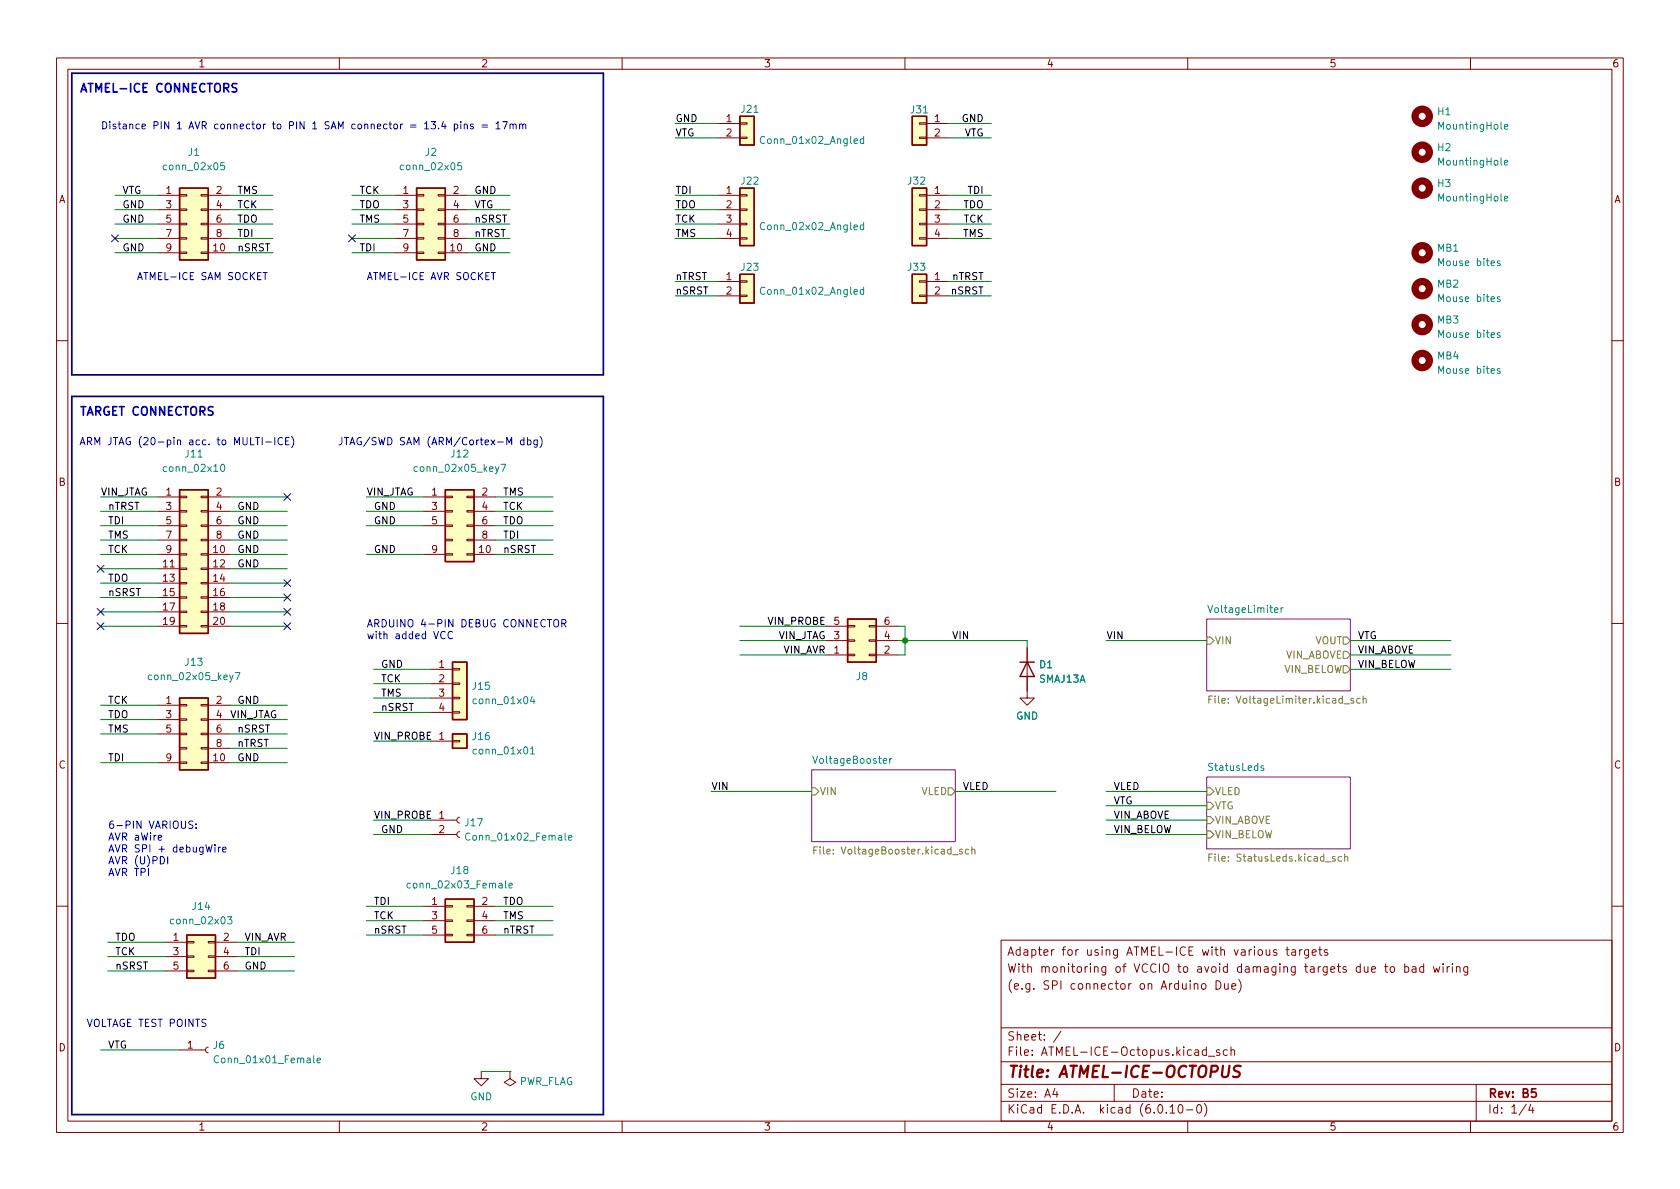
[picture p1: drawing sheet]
<svg xmlns="http://www.w3.org/2000/svg" width="297mm" height="210mm" viewBox="0 0 297 210" stroke-linecap="round" stroke-linejoin="round" font-family="sans-serif">
<g fill="none" stroke="#840000" stroke-width=".18">
<path d="M10 10.2h277v190.1h-277zM12 12.2h273v186.1h-273zM60 10.2v2M110 10.2v2M160 10.2v2M210 10.2v2M260 10.2v2M27.9 34.5h3.8M27.9 37.1h3.8M27.9 39.6h3.8M31.7 39.5h1.3v.2h-1.3zM31.7 37h1.3v.2h-1.3z"/>
<path d="M31.7 34.4h1.3v.3h-1.3zM35.6 39.5h1.2v.2h-1.2zM35.6 37h1.2v.2h-1.2zM35.6 34.4h1.2v.3h-1.2zM36.8 34.5h3.8M36.8 37.1h3.8M36.8 39.6h3.8M69.8 34.5h3.9M69.8 37.1h3.9M69.8 39.6h3.9M73.7 39.5h1.2v.2h-1.2zM73.7 37h1.2v.2h-1.2z"/>
<path d="M73.7 34.4h1.2v.3h-1.2zM77.5 39.5h1.2v.2h-1.2zM77.5 37h1.2v.2h-1.2zM77.5 34.4h1.2v.3h-1.2zM78.7 34.5h3.8M78.7 37.1h3.8M78.7 39.6h3.8M127 34.5h3.8M127 37.1h3.8M127 39.6h3.8M127 21.8h3.8M127 24.4h3.8"/>
<path d="M130.8 24.3h1.3v.2h-1.3zM130.8 21.7h1.3v.3h-1.3zM130.8 39.5h1.3v.2h-1.3zM130.8 37h1.3v.2h-1.3zM130.8 34.4h1.3v.3h-1.3zM162.6 39.5h1.2v.2h-1.2zM162.6 37h1.2v.2h-1.2zM162.6 34.4h1.2v.3h-1.2zM162.6 24.3h1.2v.2h-1.2zM162.6 21.7h1.2v.3h-1.2zM163.8 34.5h3.8M163.8 37.1h3.8"/>
<path d="M163.8 39.6h3.8M163.8 21.8h3.8M163.8 24.4h3.8M27.9 42.2h3.8M27.9 44.7h3.8M31.7 44.6h1.3v.2h-1.3zM31.7 42h1.3v.3h-1.3zM35.6 44.6h1.2v.2h-1.2zM35.6 42h1.2v.3h-1.2zM36.8 42.2h3.8M36.8 44.7h3.8M69.8 42.2h3.9"/>
<path d="M69.8 44.7h3.9M73.7 44.6h1.2v.2h-1.2zM73.7 42h1.2v.3h-1.2zM77.5 44.6h1.2v.2h-1.2zM77.5 42h1.2v.3h-1.2zM78.7 42.2h3.8M78.7 44.7h3.8M127 42.2h3.8M127 49.8h3.8M127 52.3h3.8M130.8 52.2h1.3v.2h-1.3zM130.8 49.7h1.3v.2h-1.3z"/>
<path d="M130.8 42h1.3v.3h-1.3zM162.6 42h1.2v.3h-1.2zM162.6 52.2h1.2v.2h-1.2zM162.6 49.7h1.2v.2h-1.2zM163.8 42.2h3.8M163.8 49.8h3.8M163.8 52.3h3.8M10 60.2h2M285 60.2h2M27.9 87.9h3.8M27.9 98h3.8M27.9 90.4h3.8"/>
<path d="M27.9 93h3.8M27.9 95.5h3.8M31.7 97.9h1.3v.3h-1.3zM31.7 95.4h1.3v.2h-1.3zM31.7 92.8h1.3v.3h-1.3zM31.7 90.3h1.3v.2h-1.3zM31.7 87.8h1.3v.2h-1.3zM35.6 97.9h1.2v.3h-1.2zM35.6 95.4h1.2v.2h-1.2zM35.6 92.8h1.2v.3h-1.2zM35.6 90.3h1.2v.2h-1.2zM35.6 87.8h1.2v.2h-1.2z"/>
<path d="M36.8 87.9h3.8M36.8 98h3.8M36.8 90.4h3.8M36.8 93h3.8M36.8 95.5h3.8M74.9 87.9h3.8M74.9 98h3.8M74.9 90.4h3.8M74.9 93h3.8M78.7 97.9h1.3v.3h-1.3zM78.7 95.4h1.3v.2h-1.3zM78.7 92.8h1.3v.3h-1.3z"/>
<path d="M78.7 90.3h1.3v.2h-1.3zM78.7 87.8h1.3v.2h-1.3zM82.5 97.9h1.3v.3h-1.3zM82.5 95.4h1.3v.2h-1.3zM82.5 92.8h1.3v.3h-1.3zM82.5 90.3h1.3v.2h-1.3zM82.5 87.8h1.3v.2h-1.3zM83.8 87.9h3.8M83.8 98h3.8M83.8 90.4h3.8M83.8 93h3.8M83.8 95.5h3.8"/>
<path d="M10 110.2h2M27.9 110.7h3.8M27.9 100.6h3.8M27.9 103.1h3.8M27.9 105.7h3.8M27.9 108.2h3.8M31.7 110.6h1.3v.3h-1.3zM31.7 108.1h1.3v.2h-1.3zM31.7 105.5h1.3v.3h-1.3zM31.7 103h1.3v.2h-1.3zM31.7 100.5h1.3v.2h-1.3zM35.6 110.6h1.2v.3h-1.2z"/>
<path d="M35.6 108.1h1.2v.2h-1.2zM35.6 105.5h1.2v.3h-1.2zM35.6 103h1.2v.2h-1.2zM35.6 100.5h1.2v.2h-1.2zM36.8 110.7h3.8M36.8 100.6h3.8M36.8 103.1h3.8M36.8 105.7h3.8M36.8 108.2h3.8M76.2 118.4h3.8M80 118.2h1.3v.3h-1.3zM146 115.8h3.9"/>
<path d="M146 113.3h3.9M146 110.7h3.9M149.9 110.6h1.2v.3h-1.2zM149.9 113.2h1.2v.2h-1.2zM149.9 115.7h1.2v.2h-1.2zM153.7 110.6h1.2v.3h-1.2zM153.7 113.2h1.2v.2h-1.2zM153.7 115.7h1.2v.2h-1.2zM154.9 115.8h3.8M154.9 113.3h3.8M154.9 110.7h3.8M181.6 114.5v8.9h1.3l-1.3 1.3-1.3-1.3h1.3"/>
<path d="M285 110.2h2M27.9 124.7h3.8M27.9 134.9h3.8M27.9 127.2h3.8M27.9 129.8h3.8M31.7 134.7h1.3v.3h-1.3zM31.7 132.2h1.3v.3h-1.3zM31.7 129.7h1.3v.2h-1.3zM31.7 127.1h1.3v.3h-1.3zM31.7 124.6h1.3v.2h-1.3zM35.6 134.7h1.2v.3h-1.2zM35.6 132.2h1.2v.3h-1.2z"/>
<path d="M35.6 129.7h1.2v.2h-1.2zM35.6 127.1h1.2v.3h-1.2zM35.6 124.6h1.2v.2h-1.2zM36.8 124.7h3.8M36.8 134.9h3.8M36.8 127.2h3.8M36.8 129.8h3.8M36.8 132.3h3.8M76.2 120.9h3.8M76.2 123.4h3.8M76.2 126h3.8M76.2 131.1h3.8"/>
<path d="M80 125.9h1.3v.2h-1.3zM80 123.3h1.3v.3h-1.3zM80 120.8h1.3v.2h-1.3zM80 130.9h1.3v.3h-1.3zM76.2 147.6h4.6M76.2 145h4.6M81.3 147.1l-.4 .1-.1 .4 .1 .3 .4 .2M81.3 144.5l-.4 .2-.1 .3 .1 .4 .4 .1M10 160.2h2M29.2 166.6h3.8M29.2 169.2h3.8M29.2 171.7h3.8"/>
<path d="M33 171.6h1.3v.2h-1.3zM33 169h1.3v.3h-1.3zM33 166.5h1.3v.2h-1.3zM36.8 171.6h1.3v.2h-1.3zM36.8 169h1.3v.3h-1.3zM36.8 166.5h1.3v.2h-1.3zM38.1 166.6h3.8M38.1 169.2h3.8M38.1 171.7h3.8M74.9 160.3h3.8M74.9 162.8h3.8M74.9 165.3h3.8"/>
<path d="M78.7 165.2h1.3v.3h-1.3zM78.7 162.7h1.3v.2h-1.3zM78.7 160.1h1.3v.3h-1.3zM82.5 165.2h1.3v.3h-1.3zM82.5 162.7h1.3v.2h-1.3zM82.5 160.1h1.3v.3h-1.3zM83.8 160.3h3.8M83.8 162.8h3.8M83.8 165.3h3.8M177 166.3h108v32h-108zM212.6 174l.3-.1 .3 .3v.4l-.3 .3h-.3l-.2-.3v-.4zM215 173.4a.76 .76 0 0 1 .9 .8 .76 .76 0 0 1-.9 .7z"/>
<path d="M216.5 173.9l.1 1h.3l.2-.1M217.1 173.9v1M217.8 174.4l.7-.1-.1-.3-.4-.1-.2 .2 .1 .8h.5M219 173.2a1.72 1.72 0 0 1 0 2.3M225.7 168l-.3-.1-.3 .2 .1 .3 .5 .1v.4h-.6M227.4 167.9h.5M227.6 167.4v1.3l.3 .2M228.4 168h.6l.1 .9M229.1 168.3l-.5 .1a.29 .29 0 0 0-.2 .2 .29 .29 0 0 0 .2 .3h.5M229.8 167.9v1M230.2 167.9l-.3 .1-.1 .2M231.4 167.9v1.2l-.3 .3h-.4"/>
<path d="M231.4 168l-.5-.1-.3 .3v.4l.2 .3h.6M232 168.4l.7-.1-.1-.3-.4-.1-.2 .2 .1 .8h.5M233.1 167.9h.6M233.4 167.4v1.3l.3 .2M234.7 168l-.3-.1-.3 .2 .1 .3 .5 .1v.4h-.6M244.8 170.9h.6M245 170.4v1.3l.4 .2M245.9 171l.4-.1 .3 .3v.4l-.3 .3h-.4l-.1-.3v-.4zM248.4 171l.4-.1 .3 .3v.4l-.2 .3h-.5M248.4 170.4v1.5M249.7 171h.6l.1 .9M250.4 171.3l-.5 .1a.29 .29 0 0 0-.3 .2 .29 .29 0 0 0 .3 .3h.5"/>
<path d="M251.7 171l-.4-.1-.3 .3v.4l.1 .3h.6M251.7 170.4v1.5M253.4 170.9l.3 1 .3-.7 .3 .7 .3-1M255.2 170.4v.2M255.2 170.9v1M255.9 170.9v1M256.3 170.9l-.3 .1-.1 .2M256.8 170.4v.2M256.8 170.9v1M257.5 171.1l.2-.2 .4 .1 .1 .9M257.5 170.9v1M259.5 170.9v1.2l-.3 .3h-.3"/>
<path d="M259.5 171l-.4-.1-.3 .3v.4l.1 .3h.6M285 160.2h2M31.7 185.7h4.6M36.8 185.2l-.3 .1-.2 .4 .2 .3 .3 .2M60 198.3v2M85.1 189.5v1.2h1.3l-1.3 1.3-1.3-1.3h1.3M90.2 189.5v1.2l1 .7-1 .6-1-.6 1-.7M90.2 189.5h.1M110 198.3v2M160 198.3v2M177 194.8h108M177 191.8h108"/>
<path d="M177 187.8h108M177 181.8h108M186.5 192.5l-.4 1h1M186.9 193v1M187.6 182.4l-1.3 1.9M197 191.8v3M206.9 195.8l.4-.5v1.5M206.9 196.8h.8M208.5 195.4l.1-.1a.81 .81 0 0 1 .6 .7 .81 .81 0 0 1-.3 .8h-.1a.81 .81 0 0 1-.6-.6 .81 .81 0 0 1 .3-.8zM209.8 196.3h1.1M210 198.3v2M211.8 195.4l.1-.1a.81 .81 0 0 1 .6 .7 .81 .81 0 0 1-.3 .8h-.1a.81 .81 0 0 1-.6-.6 .81 .81 0 0 1 .3-.8z"/>
<path d="M212.9 195.1a1.72 1.72 0 0 1 0 2.3M213.3 185.7l-.4-.1-.3 .3v.4l.1 .3h.6M213.3 185.1v1.5M213.6 186.8h1.2M215.6 185.7l-.3-.1-.2 .2v.3l.5 .1v.4h-.5M217 185.7l-.4-.1-.3 .3v.4l.1 .3h.6M217.6 185.8l.3-.2 .3 .1 .1 .9M217.6 185.1v1.5M260 198.3v2M261 191.8v6.5M269.9 195.3l-1.3 1.9M270.6 195.3l-.3 1h.9"/>
<path d="M271 195.8v1"/>
</g>
<path d="M271.6 192.5h-.8v.7l.2-.1 .5 .1 .1 .2v.5l-.3 .1-.5-.1" fill="none" stroke="#840000" stroke-width=".3"/>
<path d="M216.2 188.5l-.2 1.6 .2 .3a.66 .66 0 0 0 1-.3l.2-1.6M219.4 188.6a.85 .85 0 0 0-1.1 .1 .45 .45 0 0 0 .2 .7l.4 .1a.49 .49 0 0 1 .3 .5 .49 .49 0 0 1-.4 .5l-.8-.1" fill="none" stroke="#840000" stroke-width=".4"/>
<g fill="#fff" stroke="#fff" stroke-width=".18">
<path d="M213.4 137.4h25.4v12.7h-25.4z"/>
<path d="M143.5 136.1h25.4v12.7h-25.4z"/>
<path d="M213.4 109.5h25.4v12.7h-25.4z"/>
</g>
<path d="M213.4 109.5h25.4v12.7h-25.4zM143.5 136.1h25.4v12.7h-25.4zM213.4 137.4h25.4v12.7h-25.4z" fill="none" stroke="#840084" stroke-width=".18"/>
<g fill="none" stroke="#848400" stroke-width=".18">
<path d="M213.4 112.6h.6l.6 .7-.6 .6h-.6zM237.5 112.6h.6l.7 .7-.7 .6h-.6zM237.5 117.7h.6l.7 .7-.7 .6h-.6zM237.5 115.2h.6l.7 .6-.7 .7h-.6zM143.5 139.3h.6l.7 .6-.7 .7h-.6zM167.6 139.3h.7l.6 .6-.6 .7h-.7zM213.4 139.3h.6l.6 .6-.6 .7h-.6zM213.7 123.7h.5M214.3 123.1h-.6v1.2M239.3 123.6l-.3-.1-.2 .2 .1 .2 .4 .1v.3h-.5M240.5 123.6l-.4-.1-.2 .2 .1 .6h.5M241 123.6l.2-.1 .3 .1 .1 .7"/>
<path d="M241 123.1v1.2M143.9 150.4h.4M144.5 149.7h-.6v1.3M170.1 150.2h-.3l-.1 .2v.1l.4 .2v.3h-.4M171.3 150.2h-.4l-.2 .2 .1 .6h.5M171.8 150.3l.2-.1h.3l.1 .8M171.8 149.7v1.3M213.4 144.4h.6l.6 .6-.6 .7h-.6zM213.4 146.9h.6l.6 .7-.6 .6h-.6zM213.4 141.9h.6l.6 .6-.6 .6h-.6zM213.7 151.6h.5M214.3 151h-.6v1.3"/>
<path d="M237.2 151.5l-.4-.1-.2 .3 .1 .5h.5M237.8 151.6l.1-.2 .3 .1 .1 .8M237.8 151v1.3"/>
</g>
<g fill="none" stroke="#008484" stroke-width=".18">
<path d="M39.7 28.8h-.6l-.1 .6 .2-.2 .4 .1 .1 .2v.4l-.2 .1-.5-.1M81.6 28.8h-.6l-.1 .6 .2-.2 .4 .1 .1 .2v.4l-.2 .1-.5-.1M152.7 24.6l-.4-.1-.2 .3 .1 .5h.5M152.7 39.8h-.4l-.2 .2 .1 .6h.5M152.7 24.1v1.3M152.7 39.4v1.2M266 35.1l.6-.1-.1-.2-.3-.1-.2 .2 .1 .6h.4M266 28.8l.6-.1-.1-.3-.3-.1-.2 .2 .1 .6h.4M266 22.4l.6-.1-.1-.2-.3-.1-.2 .2 .1 .6h.4M152.7 51.3l-.4-.1-.2 .3 .1 .5h.5M152.7 50.8v1.3M265.2 52.5h-.3l-.2 .2 .1 .1 .4 .2v.3h-.5"/>
<path d="M265.2 58.9l-.3-.1-.2 .2 .1 .2 .4 .1v.3h-.5M265.2 46.2l-.3-.1-.2 .2 .1 .2 .4 .1v.3h-.5M265.2 65.2h-.3l-.2 .2 .1 .1 .4 .2v.3h-.5M39.1 82.2l.2-.1a.68 .68 0 0 1 .4 .6 .68 .68 0 0 1-.4 .7l-.2-.1-.1-.4zM73.8 82.6l-.4-.1-.2 .3 .1 .5h.5M88.6 82.1h.8l-.5 1.3M26.8 119.4h-.3l-.3 .2 .1 .5h.5M41.6 118.9h.8l-.5 1.3M226.5 107.5v.8M226.9 107.5l-.4 .2M93.8 132.4l.4-.3v1.2M93.8 133.3h.7"/>
<path d="M94.1 123.1l-.3 .9h.8M94.4 123.6v.8M157.3 134.1v.9M157.7 134.1l-.4 .3M223.4 135.5l-.3-.1-.2 .2 .1 .2 .4 .1v.3h-.5M72.6 156.2h-.4l-.2 .2 .1 .6h.5M83.1 147.4a.6 .6 0 0 0-.8 .4 .6 .6 0 0 0 .6 .8l.2-.1M90 156.6l.6-.1-.1-.3h-.3l-.2 .2v.6h.5M100.5 148.2l.6-.2v-.2l-.4-.1-.2 .2 .1 .6h.5M40.2 162.1h.8l-.4 .5 .3 .1v.6l-.1 .1-.6-.1M38.6 186.8a.6 .6 0 0 0-.8 .4 .6 .6 0 0 0 .6 .7l.2-.1M56.1 187.5l.6-.1-.1-.2-.4-.1-.1 .2v.6h.5"/>
</g>
<g fill="none" stroke="#840000" stroke-width="1.3">
<circle cx="251.5" cy="20.6" r="1.27"/>
<circle cx="251.5" cy="26.9" r="1.27"/>
<circle cx="251.5" cy="33.3" r="1.27"/>
<circle cx="251.5" cy="51" r="1.27"/>
<circle cx="251.5" cy="44.7" r="1.27"/>
<circle cx="251.5" cy="57.4" r="1.27"/>
<circle cx="251.5" cy="63.7" r="1.27"/>
</g>
<g fill="#ffffc2" stroke="#ffffc2" stroke-width=".18">
<path d="M161.3 33.3h2.5v10.1h-2.5z"/>
<path d="M161.3 20.6h2.5v5h-2.5z"/>
<path d="M130.8 48.5h2.5v5.1h-2.5z"/>
<path d="M130.8 20.6h2.5v5h-2.5z"/>
<path d="M161.3 48.5h2.5v5.1h-2.5z"/>
<path d="M130.8 33.3h2.5v10.1h-2.5z"/>
<path d="M149.9 109.5h5v7.6h-5z"/>
<path d="M73.7 33.3h5v12.7h-5z"/>
<path d="M31.7 33.3h5.1v12.7h-5.1z"/>
<path d="M31.7 123.4h5.1v12.7h-5.1z"/>
<path d="M33 165.3h5.1v7.7h-5.1z"/>
<path d="M31.7 86.6h5.1v25.4h-5.1z"/>
<path d="M78.7 86.6h5.1v12.7h-5.1z"/>
<path d="M80 117.1h2.5v10.1h-2.5z"/>
<path d="M80 129.8h2.5v2.5h-2.5z"/>
<path d="M78.7 159h5.1v7.6h-5.1z"/>
</g>
<g fill="none" stroke="#840000" stroke-width=".25">
<path d="M31.7 33.3h5.1v12.7h-5.1zM73.7 33.3h5v12.7h-5zM130.8 20.6h2.5v5h-2.5zM130.8 33.3h2.5v10.1h-2.5zM161.3 33.3h2.5v10.1h-2.5zM161.3 20.6h2.5v5h-2.5zM130.8 48.5h2.5v5.1h-2.5zM161.3 48.5h2.5v5.1h-2.5zM31.7 86.6h5.1v25.4h-5.1zM78.7 86.6h5.1v12.7h-5.1zM80 117.1h2.5v10.1h-2.5zM149.9 109.5h5v7.6h-5z"/>
<path d="M180.3 117.1h2.6M181.6 117.1l1.3 2.5h-2.6zM31.7 123.4h5.1v12.7h-5.1zM80 129.8h2.5v2.5h-2.5zM78.7 159h5.1v7.6h-5.1zM33 165.3h5.1v7.7h-5.1z"/>
</g>
<path d="M41.9 14.8h-.6l-.2 .1v.4l.6 .3 .2 .4-.3 .3-.6-.1" fill="none" stroke="#0000c2" stroke-width=".3"/>
<g fill="none" stroke="#0000c2" stroke-width=".18">
<path d="M78.4 21.5l-.3 .9h.8M78.7 21.9v.9M80.3 22l.4-.1 .2 .3-.1 .5h-.5M80.3 21.9v1.3M81.5 21.5v.1M81.5 21.9v.9M82.1 22.1l.2-.2 .3 .1v.8M82.1 21.9v.9M83.7 22l-.3-.1-.2 .2v.2l.5 .1v.3h-.5M85.2 22.1h1M85.2 22.5h1M87.7 21.9l.4-.4v1.3"/>
<path d="M87.7 22.8h.7M88.9 21.5h.8l-.5 1.3M90.2 22.1l.2-.2 .3 .1v.8M90.2 21.9v.9M90.7 22.1l.2-.2 .3 .1 .1 .8M91.9 22.1l.2-.2 .3 .1v.8M91.9 21.9v.9M92.4 22.1l.2-.2 .3 .1 .1 .8M46.5 48.2h.7M46.9 48.2v1.3M86.9 48.2h.7M87.2 48.2v1.3"/>
<path d="M45.2 77.4h.7M46.4 77.4v1.3M47 78.2h1M48.6 77.4v1.3M50 77.5a.62 .62 0 0 0-.9 .4 .62 .62 0 0 0 .6 .8l.3-.2M50.5 78h.4M51.1 77.4h-.6v1.3h.6M51.6 77.2a1.49 1.49 0 0 1 0 2M92.6 77.9l-.3-.1-.3 .2 .1 .6h.5M92.6 77.4v1.3M93.3 77.9l.3-.1 .3 .2-.1 .6h-.5M93.3 77.4v1.3"/>
<path d="M95 77.8v1l-.3 .3-.3-.1M95 77.9l-.4-.1-.2 .2 .1 .6h.5M95.5 77.2a1.49 1.49 0 0 1 0 2M78.7 111.8a.62 .62 0 0 0-.8 .4 .62 .62 0 0 0 .6 .7l.2-.1M80 111.8a.62 .62 0 0 0-.8 .4 .62 .62 0 0 0 .6 .7l.2-.1M98 109.7a.44 .44 0 0 1 .5-.1 .44 .44 0 0 1 .3 .4v.4a.43 .43 0 0 1-.5 .5 .43 .43 0 0 1-.4-.5zM99.3 110.2h.6l.2-.2-.1-.3-.2-.1h-.5v1.3M99.6 110.2l.5 .7M28 148.1l.6-.1-.1-.2-.3-.1-.2 .2v.6h.5M29.6 151.5v1.3M34.1 145.2h-.5l-.2 .2 .1 .3 .5 .3v.4l-.1 .1-.5-.1M34.7 146.4v.1"/>
<path d="M34.7 145.7v.1M38 149.4v.1M38 149.8v.9M38.6 149.8v.9M39 149.8l-.4 .3M39.4 150.2l.6-.1-.1-.2-.3-.1-.2 .2v.6h.5"/>
</g>
<path d="M12.7 12.9h94v53.4h-94zM12.7 70.1h94v127h-94z" fill="none" stroke="#000084" stroke-width=".3"/>
<g fill="none" stroke="#008400" stroke-width=".18">
<path d="M20.3 37.1h7.6M20.3 34.5h7.6M20.3 39.6h7.6M40.6 37.1h7.7M40.6 34.5h7.7M40.6 39.6h7.7M62.2 37.1h7.6M62.2 34.5h7.6M62.2 39.6h7.6M82.5 37.1h7.7M82.5 34.5h7.7M82.5 39.6h7.7"/>
<path d="M119.4 37.1h7.6M119.4 34.5h7.6M119.4 21.8h7.6M119.4 24.4h7.6M119.4 39.6h7.6M167.6 37.1h7.7M167.6 34.5h7.7M167.6 21.8h7.7M167.6 24.4h7.7M167.6 39.6h7.7M20.3 42.2h7.6M20.3 44.7h7.6"/>
<path d="M40.6 42.2h7.7M40.6 44.7h7.7M62.2 42.2h7.6M62.2 44.7h7.6M82.5 42.2h7.7M82.5 44.7h7.7M119.4 49.8h7.6M119.4 52.3h7.6M119.4 42.2h7.6M167.6 49.8h7.7M167.6 52.3h7.7M167.6 42.2h7.7"/>
<path d="M17.8 87.9h10.1M17.8 90.4h10.1M17.8 98h10.1M17.8 93h10.1M17.8 95.5h10.1M40.6 87.9h10.2M40.6 90.4h10.2M40.6 98h10.2M40.6 93h10.2M40.6 95.5h10.2M64.8 87.9h10.1M64.8 90.4h10.1"/>
<path d="M64.8 98h10.1M64.8 93h10.1M87.6 87.9h10.2M87.6 90.4h10.2M87.6 98h10.2M87.6 93h10.2M87.6 95.5h10.2M17.8 110.7h10.1M17.8 108.2h10.1M17.8 105.7h10.1M17.8 100.6h10.1M17.8 103.1h10.1"/>
<path d="M40.6 110.7h10.2M40.6 108.2h10.2M40.6 105.7h10.2M40.6 100.6h10.2M40.6 103.1h10.2M66 118.4h10.2M130.8 110.7h15.2M130.8 115.8h15.2M130.8 113.3h15.2M158.7 110.7h1.3v5.1h-1.3M158.7 113.3h22.9v1.2M195.6 113.3h17.8"/>
<path d="M238.8 115.8h17.7M238.8 113.3h17.7M238.8 118.4h17.7M17.8 127.2h10.1M17.8 124.7h10.1M17.8 134.9h10.1M17.8 129.8h10.1M40.6 127.2h10.2M40.6 124.7h10.2M40.6 134.9h10.2M40.6 129.8h10.2M40.6 132.3h10.2"/>
<path d="M66 131.1h10.2M66 123.4h10.2M66 120.9h10.2M66 126h10.2M125.7 139.9h17.8M168.9 139.9h17.8M195.6 139.9h17.8M66 147.6h10.2M66 145h10.2M195.6 147.6h17.8M195.6 142.5h17.8M195.6 145h17.8"/>
<path d="M19 166.6h10.2M19 171.7h10.2M19 169.2h10.2M41.9 166.6h10.2M41.9 171.7h10.2M41.9 169.2h10.2M64.8 165.3h10.1M64.8 162.8h10.1M64.8 160.3h10.1M87.6 165.3h10.2M87.6 162.8h10.2M87.6 160.3h10.2"/>
<path d="M17.8 185.7h13.9M85.1 189.5h5.1"/>
</g>
<g fill="none" stroke="#000084" stroke-width=".18">
<path d="M19.7 41.5l1.2 1.3M20.9 41.5l-1.2 1.3M61.6 41.5l1.2 1.3M62.8 41.5l-1.2 1.3M17.2 100l1.2 1.2M18.4 100l-1.2 1.2M50.2 87.3l1.2 1.2M51.4 87.3l-1.2 1.2M17.2 107.6l1.2 1.2M17.2 110.1l1.2 1.2M18.4 107.6l-1.2 1.2M18.4 110.1l-1.2 1.2"/>
<path d="M50.2 110.1l1.2 1.2M50.2 105l1.2 1.3M50.2 102.5l1.2 1.2M50.2 107.6l1.2 1.2M51.4 110.1l-1.2 1.2M51.4 105l-1.2 1.3M51.4 102.5l-1.2 1.2M51.4 107.6l-1.2 1.2"/>
</g>
<circle cx="160" cy="113.3" r=".46" fill="#008400" stroke="#008400" stroke-width=".18"/>
<text font-size="2.8" fill="#840000" x="178" y="190.6">Title: ATMEL-ICE-OCTOPUS</text>
<g font-size="2.1" fill="#0000c2">
<text x="14" y="16.3">ATMEL-ICE CONNECTORS</text>
<text x="14" y="73.5">TARGET CONNECTORS</text>
</g>
<g font-size="2.1" fill="#840000">
<text x="178" y="172">With monitoring of VCCIO to avoid damaging targets due to bad wiring</text>
<text x="178" y="169">Adapter for using ATMEL-ICE with various targets</text>
<text x="178" y="175">(e.g. SPI connector on Arduino Due)</text>
<text x="178" y="184">Sheet: /</text>
<text x="178" y="186.7">File: ATMEL-ICE-Octopus.kicad_sch</text>
<text x="178" y="196.9">KiCad E.D.A. kicad (6.0.10-0)</text>
<text x="178" y="194.1">Size: A4</text>
<text x="200" y="194.1">Date:</text>
<text x="263" y="194.1">Rev: B5</text>
<text x="263" y="196.9">Id: 1/4</text>
</g>
<g font-size="1.8" fill="#840000">
<text x="35" y="11.9">1</text>
<text x="85" y="11.9">2</text>
<text x="135" y="11.9">3</text>
<text x="185" y="11.9">4</text>
<text x="235" y="11.9">5</text>
<text x="285" y="11.9">6</text>
<text x="128.4" y="21.6">1</text>
<text x="165.2" y="21.6">1</text>
<text x="128.4" y="24.1">2</text>
<text x="165.2" y="24.1">2</text>
<text x="10.3" y="35.9">A</text>
<text x="29.4" y="34.3">1</text>
<text x="38.2" y="34.3">2</text>
<text x="71.3" y="34.3">1</text>
<text x="80.2" y="34.3">2</text>
<text x="128.4" y="34.3">1</text>
<text x="165.2" y="34.3">1</text>
<text x="285.3" y="35.9">A</text>
<text x="29.4" y="36.8">3</text>
<text x="29.4" y="39.4">5</text>
<text x="29.4" y="41.9">7</text>
<text x="38.2" y="36.8">4</text>
<text x="38.2" y="39.4">6</text>
<text x="38.2" y="41.9">8</text>
<text x="71.3" y="36.8">3</text>
<text x="71.3" y="39.4">5</text>
<text x="71.3" y="41.9">7</text>
<text x="80.2" y="36.8">4</text>
<text x="80.2" y="39.4">6</text>
<text x="80.2" y="41.9">8</text>
<text x="128.4" y="36.8">2</text>
<text x="128.4" y="39.4">3</text>
<text x="128.4" y="41.9">4</text>
<text x="165.2" y="36.8">2</text>
<text x="165.2" y="39.4">3</text>
<text x="165.2" y="41.9">4</text>
<text x="29.4" y="44.4">9</text>
<text x="37.8" y="44.4">10</text>
<text x="71.3" y="44.4">9</text>
<text x="79.7" y="44.4">10</text>
<text x="128.4" y="49.5">1</text>
<text x="128.4" y="52.1">2</text>
<text x="165.2" y="49.5">1</text>
<text x="165.2" y="52.1">2</text>
<text x="10.3" y="85.9">B</text>
<text x="29.4" y="87.6">1</text>
<text x="38.2" y="87.6">2</text>
<text x="76.3" y="87.6">1</text>
<text x="85.2" y="87.6">2</text>
<text x="285.3" y="85.9">B</text>
<text x="29.4" y="90.2">3</text>
<text x="29.4" y="92.7">5</text>
<text x="29.4" y="95.2">7</text>
<text x="38.2" y="90.2">4</text>
<text x="38.2" y="92.7">6</text>
<text x="38.2" y="95.2">8</text>
<text x="76.3" y="90.2">3</text>
<text x="76.3" y="92.7">5</text>
<text x="85.2" y="90.2">4</text>
<text x="85.2" y="92.7">6</text>
<text x="85.2" y="95.2">8</text>
<text x="28.9" y="100.3">11</text>
<text x="29.4" y="97.8">9</text>
<text x="37.8" y="97.8">10</text>
<text x="37.8" y="100.3">12</text>
<text x="76.3" y="97.8">9</text>
<text x="84.7" y="97.8">10</text>
<text x="28.9" y="102.9">13</text>
<text x="28.9" y="105.4">15</text>
<text x="28.9" y="107.9">17</text>
<text x="37.8" y="102.9">14</text>
<text x="37.8" y="105.4">16</text>
<text x="37.8" y="107.9">18</text>
<text x="28.9" y="110.5">19</text>
<text x="37.8" y="110.5">20</text>
<text x="147.5" y="113">3</text>
<text x="147.5" y="110.5">5</text>
<text x="156.4" y="113">4</text>
<text x="156.4" y="110.5">6</text>
<text x="77.6" y="118.1">1</text>
<text x="147.5" y="115.6">1</text>
<text x="156.4" y="115.6">2</text>
<text x="29.4" y="124.5">1</text>
<text x="38.2" y="124.5">2</text>
<text x="77.6" y="120.6">2</text>
<text x="77.6" y="123.2">3</text>
<text x="77.6" y="125.7">4</text>
<text x="29.4" y="127">3</text>
<text x="29.4" y="129.5">5</text>
<text x="38.2" y="127">4</text>
<text x="38.2" y="129.5">6</text>
<text x="77.6" y="130.8">1</text>
<text x="10.3" y="135.9">C</text>
<text x="29.4" y="134.6">9</text>
<text x="37.8" y="134.6">10</text>
<text x="38.2" y="132.1">8</text>
<text x="285.3" y="135.9">C</text>
<text x="77.6" y="144.8">1</text>
<text x="77.6" y="147.3">2</text>
<text x="76.3" y="160">1</text>
<text x="85.2" y="160">2</text>
<text x="30.6" y="166.4">1</text>
<text x="39.5" y="166.4">2</text>
<text x="76.3" y="162.6">3</text>
<text x="76.3" y="165.1">5</text>
<text x="85.2" y="162.6">4</text>
<text x="85.2" y="165.1">6</text>
<text x="30.6" y="168.9">3</text>
<text x="30.6" y="171.4">5</text>
<text x="39.5" y="168.9">4</text>
<text x="39.5" y="171.4">6</text>
<text x="10.3" y="185.9">D</text>
<text x="33.2" y="185.4">1</text>
<text x="285.3" y="185.9">D</text>
<text x="35" y="199.9">1</text>
<text x="85" y="199.9">2</text>
<text x="135" y="199.9">3</text>
<text x="185" y="199.9">4</text>
<text x="235" y="199.9">5</text>
<text x="285" y="199.9">6</text>
</g>
<g font-size="1.8" fill="#0000c2">
<text x="17.8" y="22.8">Distance PIN 1 AVR connector to PIN 1 SAM connector = 13.4 pins = 17mm</text>
<text x="24.1" y="49.5">ATMEL-ICE SAM SOCKET</text>
<text x="64.8" y="49.5">ATMEL-ICE AVR SOCKET</text>
<text x="14" y="78.7">ARM JTAG (20-pin acc. to MULTI-ICE)</text>
<text x="59.7" y="78.7">JTAG/SWD SAM (ARM/Cortex-M dbg)</text>
<text x="64.8" y="110.9">ARDUINO 4-PIN DEBUG CONNECTOR</text>
<text x="64.8" y="113">with added VCC</text>
<text x="19" y="146.5">6-PIN VARIOUS:</text>
<text x="19" y="148.6">AVR aWire</text>
<text x="19" y="150.7">AVR SPI + debugWire</text>
<text x="19" y="152.8">AVR (U)PDI</text>
<text x="19" y="154.9">AVR TPI</text>
<text x="15.2" y="181.6">VOLTAGE TEST POINTS</text>
</g>
<g font-size="1.8">
<text x="119.4" y="21.6">GND</text>
<text x="170.1" y="21.6">GND</text>
<text x="119.4" y="24.1">VTG</text>
<text x="170.4" y="24.1">VTG</text>
<text x="21.6" y="34.3">VTG</text>
<text x="41.9" y="34.3">TMS</text>
<text x="63.5" y="34.3">TCK</text>
<text x="83.8" y="34.3">GND</text>
<text x="119.4" y="34.3">TDI</text>
<text x="171.1" y="34.3">TDI</text>
<text x="21.6" y="36.8">GND</text>
<text x="21.6" y="39.4">GND</text>
<text x="41.9" y="39.4">TDO</text>
<text x="41.9" y="36.8">TCK</text>
<text x="41.9" y="41.9">TDI</text>
<text x="63.5" y="36.8">TDO</text>
<text x="63.5" y="39.4">TMS</text>
<text x="83.8" y="36.8">VTG</text>
<text x="83.8" y="39.4">nSRST</text>
<text x="83.8" y="41.9">nTRST</text>
<text x="119.4" y="39.4">TCK</text>
<text x="119.4" y="36.8">TDO</text>
<text x="119.4" y="41.9">TMS</text>
<text x="170.3" y="36.8">TDO</text>
<text x="170.3" y="41.9">TMS</text>
<text x="170.4" y="39.4">TCK</text>
<text x="21.6" y="44.4">GND</text>
<text x="41.9" y="44.4">nSRST</text>
<text x="63.5" y="44.4">TDI</text>
<text x="83.8" y="44.4">GND</text>
<text x="119.4" y="49.5">nTRST</text>
<text x="119.4" y="52.1">nSRST</text>
<text x="168.2" y="52.1">nSRST</text>
<text x="168.3" y="49.5">nTRST</text>
<text x="17.8" y="87.6">VIN_JTAG</text>
<text x="64.8" y="87.6">VIN_JTAG</text>
<text x="88.9" y="87.6">TMS</text>
<text x="19" y="90.2">nTRST</text>
<text x="19" y="92.7">TDI</text>
<text x="19" y="95.2">TMS</text>
<text x="41.9" y="90.2">GND</text>
<text x="41.9" y="92.7">GND</text>
<text x="41.9" y="95.2">GND</text>
<text x="66" y="92.7">GND</text>
<text x="66" y="90.2">GND</text>
<text x="88.9" y="95.2">TDI</text>
<text x="88.9" y="92.7">TDO</text>
<text x="88.9" y="90.2">TCK</text>
<text x="19" y="97.8">TCK</text>
<text x="41.9" y="100.3">GND</text>
<text x="41.9" y="97.8">GND</text>
<text x="66" y="97.8">GND</text>
<text x="88.9" y="97.8">nSRST</text>
<text x="19" y="102.9">TDO</text>
<text x="19" y="105.4">nSRST</text>
<text x="135.8" y="110.5">VIN_PROBE</text>
<text x="137.4" y="113">VIN_JTAG</text>
<text x="168.5" y="113">VIN</text>
<text x="195.6" y="113">VIN</text>
<text x="240" y="113">VTG</text>
<text x="67.3" y="118.1">GND</text>
<text x="138.4" y="115.6">VIN_AVR</text>
<text x="240" y="115.6">VIN_ABOVE</text>
<text x="240" y="118.1">VIN_BELOW</text>
<text x="19" y="124.4">TCK</text>
<text x="41.9" y="124.4">GND</text>
<text x="67.3" y="120.6">TCK</text>
<text x="67.3" y="125.7">nSRST</text>
<text x="67.3" y="123.2">TMS</text>
<text x="19" y="127">TDO</text>
<text x="19" y="129.5">TMS</text>
<text x="40.6" y="127">VIN_JTAG</text>
<text x="41.9" y="129.5">nSRST</text>
<text x="66" y="130.8">VIN_PROBE</text>
<text x="19" y="134.6">TDI</text>
<text x="41.9" y="132.1">nTRST</text>
<text x="41.9" y="134.6">GND</text>
<text x="125.7" y="139.7">VIN</text>
<text x="170.2" y="139.7">VLED</text>
<text x="196.8" y="139.7">VLED</text>
<text x="196.8" y="142.2">VTG</text>
<text x="66" y="144.8">VIN_PROBE</text>
<text x="67.3" y="147.3">GND</text>
<text x="196.8" y="144.8">VIN_ABOVE</text>
<text x="196.8" y="147.3">VIN_BELOW</text>
<text x="66" y="160">TDI</text>
<text x="88.9" y="160">TDO</text>
<text x="20.3" y="166.4">TDO</text>
<text x="43.2" y="166.4">VIN_AVR</text>
<text x="66" y="165.1">nSRST</text>
<text x="66" y="162.5">TCK</text>
<text x="88.9" y="162.5">TMS</text>
<text x="88.9" y="165.1">nTRST</text>
<text x="20.3" y="171.4">nSRST</text>
<text x="20.3" y="168.9">TCK</text>
<text x="43.2" y="171.4">GND</text>
<text x="43.2" y="168.9">TDI</text>
<text x="19" y="185.4">VTG</text>
</g>
<g font-size="1.8" fill="#008484">
<text x="131.1" y="19.9">J21</text>
<text x="161.1" y="20">J31</text>
<text x="254.2" y="20.4">H1</text>
<text x="254.6" y="22.9">MountingHole</text>
<text x="33.3" y="27.6">J1</text>
<text x="75.2" y="27.6">J2</text>
<text x="134.9" y="25.4">Conn_01x02_Angled</text>
<text x="254.2" y="26.7">H2</text>
<text x="254.6" y="29.3">MountingHole</text>
<text x="29.2" y="30.1">conn_02x05</text>
<text x="71.1" y="30.1">conn_02x05</text>
<text x="131.1" y="32.6">J22</text>
<text x="160.6" y="32.6">J32</text>
<text x="254.2" y="33.1">H3</text>
<text x="254.6" y="35.6">MountingHole</text>
<text x="134.9" y="40.7">Conn_02x02_Angled</text>
<text x="131.1" y="47.9">J23</text>
<text x="160.6" y="47.9">J33</text>
<text x="254.2" y="44.5">MB1</text>
<text x="254.7" y="47">Mouse bites</text>
<text x="134.9" y="52.1">Conn_01x02_Angled</text>
<text x="254.2" y="50.8">MB2</text>
<text x="254.7" y="53.4">Mouse bites</text>
<text x="254.2" y="57.2">MB3</text>
<text x="254.7" y="59.7">Mouse bites</text>
<text x="254.2" y="63.5">MB4</text>
<text x="254.7" y="66.1">Mouse bites</text>
<text x="29.2" y="83.4">conn_02x10</text>
<text x="32.8" y="80.9">J11</text>
<text x="73.8" y="83.4">conn_02x05_key7</text>
<text x="79.8" y="80.9">J12</text>
<text x="214.1" y="108.4">VoltageLimiter</text>
<text x="32.8" y="117.7">J13</text>
<text x="183.8" y="118.2">D1</text>
<text x="26.8" y="120.3">conn_02x05_key7</text>
<text x="83.6" y="122">J15</text>
<text x="84" y="124.5">conn_01x04</text>
<text x="151.4" y="120.3">J8</text>
<text x="183.8" y="120.7">SMAJ13A</text>
<text x="83.6" y="130.9">J16</text>
<text x="179.6" y="127.2">GND</text>
<text x="84" y="133.4">conn_01x01</text>
<text x="144.2" y="135">VoltageBooster</text>
<text x="213.8" y="136.3">StatusLeds</text>
<text x="82.3" y="146.1">J17</text>
<text x="83" y="148.6">Conn_01x02_Female</text>
<text x="79.8" y="154.6">J18</text>
<text x="34.1" y="160.9">J14</text>
<text x="72.7" y="157.1">conn_02x03_Female</text>
<text x="30.5" y="163.4">conn_02x03</text>
<text x="37.7" y="185.5">J6</text>
<text x="38.5" y="188">Conn_01x01_Female</text>
<text x="91.7" y="191.9">PWR_FLAG</text>
<text x="83.1" y="194.6">GND</text>
</g>
<g font-size="1.8" fill="#848400">
<text x="214.7" y="113.9">VIN</text>
<text x="232.5" y="113.9">VOUT</text>
<text x="226.9" y="119">VIN_BELOW</text>
<text x="227.2" y="116.5">VIN_ABOVE</text>
<text x="214.9" y="124.4">File: VoltageLimiter.kicad_sch</text>
<text x="144.9" y="140.6">VIN</text>
<text x="162.8" y="140.6">VLED</text>
<text x="214.7" y="140.6">VLED</text>
<text x="214.7" y="143.1">VTG</text>
<text x="214.7" y="145.7">VIN_ABOVE</text>
<text x="214.7" y="148.2">VIN_BELOW</text>
<text x="145" y="151.1">File: VoltageBooster.kicad_sch</text>
<text x="214.7" y="152.4">File: StatusLeds.kicad_sch</text>
</g>
</svg>
